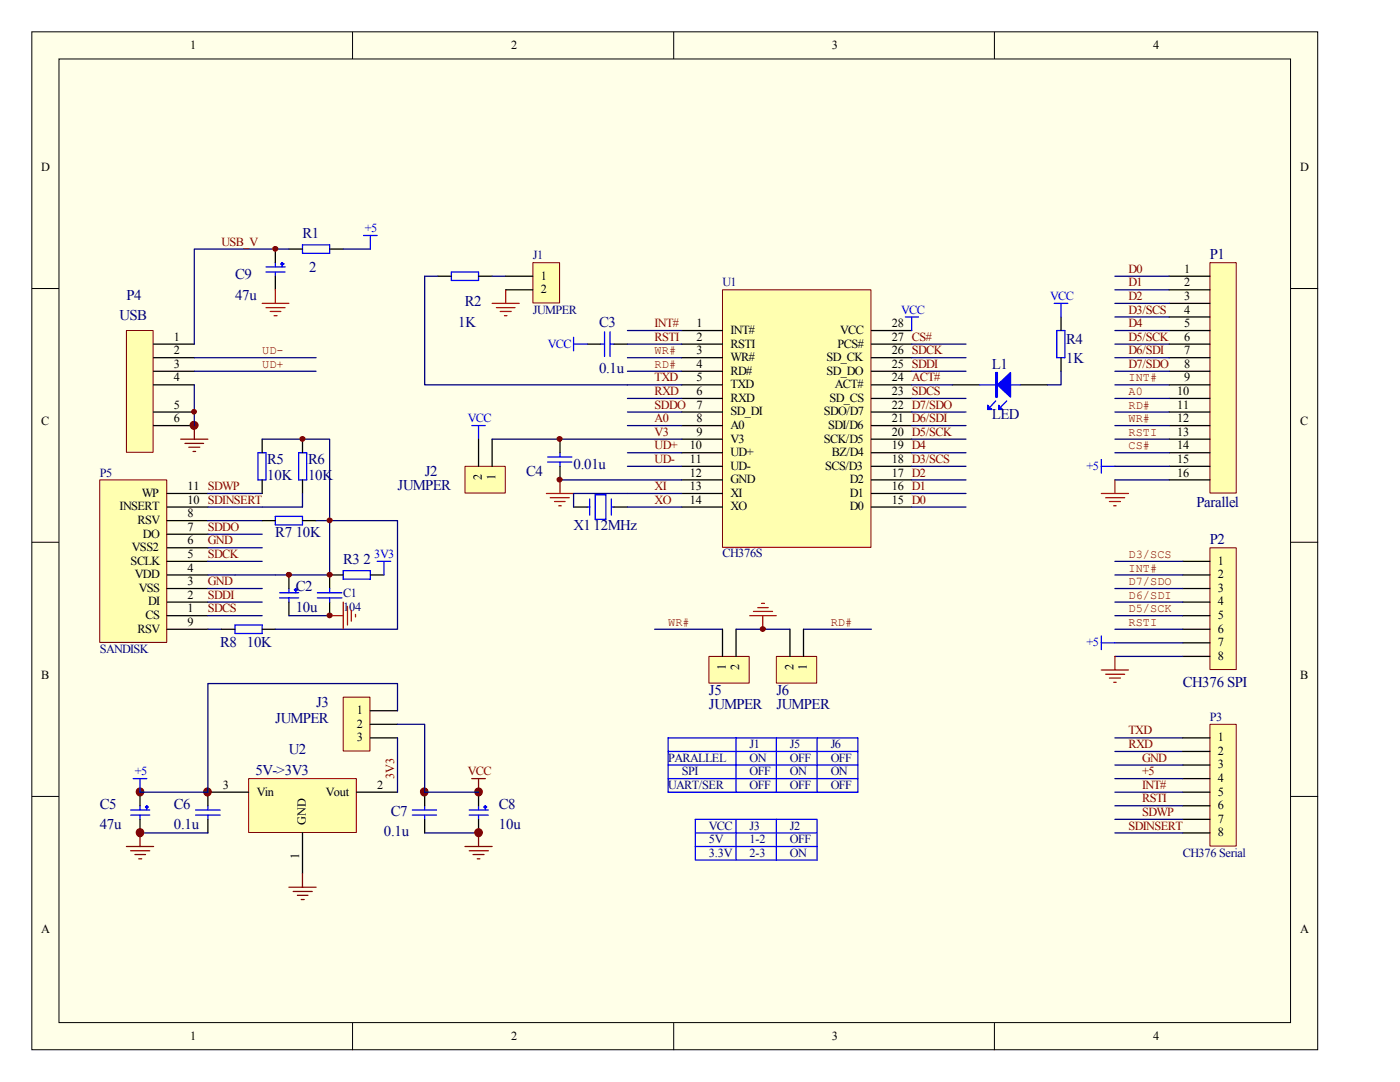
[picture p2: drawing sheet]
<svg xmlns="http://www.w3.org/2000/svg" width="279mm" height="216mm" viewBox="0 0 279 216" stroke-linecap="round" stroke-linejoin="round" font-family="sans-serif">
<path d="M6.3 6.3h256.7v203.2h-256.7z" fill="#ffffe8"/>
<g fill="none" stroke="#000" stroke-width=".2">
<path d="M6.3 6.3h256.7v203.2h-256.7zM11.8 11.8h245.8v192.2h-245.8zM70.4 6.3v5.5M134.5 6.3v5.5M198.5 6.3v5.5M6.3 57.6h5.5M257.6 57.6h5.5M6.3 108.2h5.5M257.6 108.2h5.5M6.3 158.9h5.5M257.6 158.9h5.5M70.4 204.1v5.4"/>
<path d="M134.5 204.1v5.4M198.5 204.1v5.4"/>
</g>
<g fill="none" stroke="#00f" stroke-width=".25">
<path d="M26.1 162.6h3.8M26.1 161.6h3.8M27.9 160.8v.8M27.9 162.6v.9M29 161l.3 .3 .2-.3M29 161h.5M29.3 160.8l-.3 .2M29.3 160.8l.2 .2M29.3 160.8v.8M39 162.6h4.9M39 161.6h4.9M41.5 160.8v.8"/>
<path d="M41.5 162.6v.9"/>
</g>
<path d="M27.9 158.1v2.7M41.5 158.1v2.7M27.9 163.5v2.7M41.5 163.5v2.7" fill="none" stroke="#000" stroke-width=".25"/>
<path d="M25.2 168.9h5.4M26.1 169.8h3.8M26.9 170.5h2.1M27.7 171.4h.6M27.9 166.2v2.7" fill="none" stroke="#800000" stroke-width=".25"/>
<path d="M49.7 155.4h21.4v10.7h-21.4z" fill="#ffffb0"/>
<path d="M49.6 155.4h21.5v10.7h-21.5z" fill="none" stroke="#800000" stroke-width=".2"/>
<path d="M41.5 158.1h8.1M71.2 158.1h8.1M84.8 158.1v2.7M95.5 158.1v2.7M60.4 166.2v8.1M84.8 163.5v2.7M95.5 163.5v2.7" fill="none" stroke="#000" stroke-width=".25"/>
<g fill="none" stroke="#00f" stroke-width=".25">
<path d="M82.3 162.6h4.8M82.3 161.6h4.8M84.8 160.8v.8M84.8 162.6v.9M93.6 162.6h3.9M93.6 161.6h3.9M95.5 160.8v.8M95.5 162.6v.9M96.6 161l.3 .3 .2-.3M96.6 161h.5M96.9 160.8l-.3 .2M96.9 160.8l.2 .2"/>
<path d="M96.9 160.8v.8"/>
</g>
<path d="M94.1 155.4h2.8M95.5 155.4v2.7M57.7 177h5.4M58.5 177.9h3.8M59.4 178.6h2.1M60.1 179.5h.6M60.4 174.3v2.7M92.8 168.9h5.4M93.6 169.8h3.9M94.4 170.5h2.2M95.2 171.4h.6M95.5 166.2v2.7" fill="none" stroke="#800000" stroke-width=".25"/>
<path d="M27.9 166.2h13.6M84.8 166.2h10.7" fill="none" stroke="#000080" stroke-width=".25"/>
<g fill="#800000" stroke="#800000" stroke-width=".2">
<circle cx="84.7" cy="158" r=".77"/>
<circle cx="27.9" cy="158" r=".77"/>
<circle cx="27.9" cy="166.1" r=".77"/>
<circle cx="95.5" cy="158" r=".77"/>
<circle cx="95.5" cy="166.1" r=".77"/>
<circle cx="41.4" cy="158" r=".77"/>
</g>
<path d="M25.3 66h5.3v24.3h-5.3z" fill="#ffffb0"/>
<path d="M25.2 66h5.4v24.3h-5.4z" fill="none" stroke="#800000" stroke-width=".2"/>
<path d="M57.7 49.7h2.7M65.8 49.7h2.7M87.4 55.1h2.7M95.5 55.1h2.7M30.6 68.7h8.2M30.6 71.4h8.2M30.6 74.1h8.2M30.6 76.8h8.2M30.6 82.2h8.2M30.6 84.9h8.2M114.5 101.2h2.7M122.5 101.2h2.7" fill="none" stroke="#000" stroke-width=".25"/>
<path d="M36.1 87.6h5.4M36.9 88.5h3.7M37.7 89.2h2.2M38.5 90.1h.5M38.8 84.9v2.7" fill="none" stroke="#800000" stroke-width=".25"/>
<path d="M60.4 48.9h5.4v1.6h-5.4zM72.6 47h2.7M73.9 47v2.7M90.1 54.3h5.4v1.7h-5.4zM117.7 99.6v3.2M118.8 98.7h2.1v4.9h-2.1zM122 99.6v3.2M117.2 101.2h.5M122 101.2h.5M26.6 155.4h2.7M27.9 155.4v2.7" fill="none" stroke="#00f" stroke-width=".25"/>
<path d="M57.7 49.7h-18.9v19M68.5 49.7h5.4M38.8 71.4h24.3M38.8 74.1h24.3M38.8 76.8v8.1" fill="none" stroke="#000080" stroke-width=".25"/>
<circle cx="38.7" cy="84.9" r=".8" fill="#800000" stroke="#800000" stroke-width=".2"/>
<path d="M100.9 57.8v2.7M98.2 60.5h5.4M99.1 61.4h3.7M99.8 62.1h2.2M100.7 63h.5" fill="none" stroke="#f00" stroke-width=".25"/>
<path d="M241.6 52.5h5.1v45.9h-5.1z" fill="#ffffb0"/>
<path d="M241.5 52.4h5.2v46h-5.2z" fill="none" stroke="#800000" stroke-width=".2"/>
<g fill="none" stroke="#000" stroke-width=".25">
<path d="M233.3 55.1h8.2M233.3 57.8h8.2M233.3 60.5h8.2M233.3 63.2h8.2M233.3 66h8.2M233.3 68.7h8.2M233.3 71.4h8.2M233.3 74.1h8.2M233.3 76.8h8.2M233.3 79.5h8.2M233.3 82.2h8.2M233.3 84.9h8.2"/>
<path d="M233.3 87.6h8.2M233.3 90.3h8.2M233.3 93h8.2M233.3 95.8h8.2"/>
</g>
<path d="M219.8 91.7v2.7M219.8 93h2.7" fill="none" stroke="#00f" stroke-width=".25"/>
<path d="M219.8 98.5h5.4M220.6 99.3h3.9M222.5 95.8v2.7M221.4 100.1h2.2M222.2 100.9h.6" fill="none" stroke="#f00" stroke-width=".25"/>
<g fill="none" stroke="#000080" stroke-width=".25">
<path d="M222.5 55.1h10.8M222.5 57.8h10.8M222.5 79.5h10.8M222.5 76.8h10.8M222.5 74.1h10.8M222.5 60.5h10.8M222.5 63.2h10.8M222.5 66h10.8M222.5 68.7h10.8M222.5 71.4h10.8M222.5 95.8h10.8M222.5 93h10.8"/>
<path d="M222.5 90.3h10.8M222.5 87.6h10.8M222.5 84.9h10.8M222.5 82.2h10.8"/>
</g>
<path d="M241.6 109.4h5.1v24.2h-5.1z" fill="#ffffb0"/>
<path d="M241.5 109.3h5.2v24.3h-5.2z" fill="none" stroke="#800000" stroke-width=".2"/>
<path d="M236.1 112h5.4M236.1 114.7h5.4M236.1 117.4h5.4M236.1 120.1h5.4M236.1 122.9h5.4M236.1 125.6h5.4M236.1 128.3h5.4M236.1 131h5.4" fill="none" stroke="#000" stroke-width=".25"/>
<path d="M222.5 112h13.6M222.5 114.7h13.6M222.5 117.4h13.6M130.6 125.6h13.6M160.4 125.6h13.5M222.5 120.1h13.6M222.5 122.9h13.6M222.5 125.6h13.6M222.5 128.3h13.6M222.5 131h13.6M222.5 147.2h13.6M222.5 149.9h13.6" fill="none" stroke="#000080" stroke-width=".25"/>
<path d="M219.8 126.9v2.7M219.8 128.3h2.7" fill="none" stroke="#00f" stroke-width=".25"/>
<path d="M149.6 122.9h5.3M150.4 122h3.8M151.2 121.2h2.1M152 120.4h.6M152.2 122.9v2.7M219.8 133.7h5.4M220.6 134.5h3.9M221.4 135.3h2.2M222.2 136.1h.6M222.5 131v2.7" fill="none" stroke="#f00" stroke-width=".25"/>
<path d="M141.6 131.1h7.9v5.2h-7.9z" fill="#ffffb0"/>
<path d="M141.5 131h8v5.3h-8z" fill="none" stroke="#800000" stroke-width=".2"/>
<path d="M144.2 125.6v5.4M146.9 125.6v5.4" fill="none" stroke="#000" stroke-width=".25"/>
<path d="M155 131.1h8v5.2h-8z" fill="#ffffb0"/>
<path d="M154.9 131h8.1v5.3h-8.1z" fill="none" stroke="#800000" stroke-width=".2"/>
<path d="M157.6 125.6v5.4M160.4 125.6v5.4" fill="none" stroke="#000" stroke-width=".25"/>
<path d="M146.9 125.6h10.7" fill="none" stroke="#000080" stroke-width=".25"/>
<path d="M68.6 139.2h5.2v10.7h-5.2z" fill="#ffffb0"/>
<path d="M68.5 139.1h5.3v10.8h-5.3z" fill="none" stroke="#800000" stroke-width=".2"/>
<path d="M54.9 49.7v2.7M54.9 55.1v2.7M190.1 76.8h5.4M203.6 76.8h5.4M211.8 63.2v2.8M211.8 71.4v2.7M73.9 141.8h5.4M73.9 144.5h5.4M73.9 147.2h5.4" fill="none" stroke="#000" stroke-width=".25"/>
<path d="M84.8 55.1v21.7h40.4M98.2 55.1h2.7M211.8 74.1v2.7h-2.8M79.3 144.5h5.5v13.6h10.7M79.3 141.8v-5.4h-37.8v21.7h-13.6M79.3 147.2v10.9" fill="none" stroke="#000080" stroke-width=".25"/>
<g fill="none" stroke="#00f" stroke-width=".25">
<path d="M53.1 54.3h3.8M53.1 53.3h3.8M54.9 52.4v.9M54.9 54.3v.8M56 52.7l.3 .2 .3-.2M56 52.7h.6M56.3 52.4l-.3 .3M56.3 52.4l.3 .3M56.3 52.4v.9M195.5 76.8h8.1M210.4 60.5h2.7M210.9 66h1.6v5.4h-1.6z"/>
<path d="M211.8 60.5v2.7M198.7 80l-1 1.1M200.9 80l-1.1 1.1"/>
</g>
<path d="M54.9 57.8v2.7M52.3 60.5h5.4M53.1 61.4h3.8M53.9 62.1h2.1M54.7 63h.6" fill="none" stroke="#f00" stroke-width=".25"/>
<g fill="#00f" stroke="#00f" stroke-width=".25">
<path d="M199.1 76.8l2.6-2.5v4.9z" fill-rule="evenodd"/>
<path d="M198.7 74.3h.4v4.9h-.4z" fill-rule="evenodd"/>
<path d="M197.1 80.9l.9 .8h-.9z" fill-rule="evenodd"/>
<path d="M199.3 80.9l.8 .8h-.8z" fill-rule="evenodd"/>
</g>
<path d="M20 95.8h13.3v32.4h-13.3z" fill="#ffffb0"/>
<path d="M19.9 95.8h13.4v32.4h-13.4z" fill="none" stroke="#800000" stroke-width=".2"/>
<g fill="none" stroke="#000" stroke-width=".25">
<path d="M33.4 98.5h8.1M33.4 117.4h8.1M33.4 114.7h8.1M33.4 112h8.1M33.4 109.3h8.1M33.4 106.6h8.1M33.4 103.9h8.1M33.4 101.2h8.1M65.8 114.7v2.7M33.4 125.6h8.1M33.4 122.9h8.1M33.4 120.1h8.1"/>
<path d="M65.8 120.1v2.8"/>
</g>
<path d="M41.5 98.5h10.8M41.5 117.4h10.8M41.5 114.7h13.4M41.5 112h10.8M41.5 109.3h10.8M41.5 106.6h10.8M41.5 103.9h10.8M41.5 101.2h10.8M41.5 122.9h10.8M41.5 120.1h10.8M41.5 125.6h2.7" fill="none" stroke="#000080" stroke-width=".25"/>
<path d="M63.3 119.3h4.9M63.3 118.3h4.9M65.8 117.4v.9M65.8 119.3v.8" fill="none" stroke="#00f" stroke-width=".25"/>
<path d="M65.8 122.9h2.7M68.5 120.1v5.5M69.3 121v3.7M70.1 121.8v2.2M71 122.6v.5" fill="none" stroke="#f00" stroke-width=".25"/>
<path d="M241.6 144.6h5.1v24.2h-5.1z" fill="#ffffb0"/>
<path d="M241.5 144.5h5.2v24.3h-5.2z" fill="none" stroke="#800000" stroke-width=".2"/>
<path d="M236.1 147.2h5.4M236.1 149.9h5.4M236.1 152.7h5.4M236.1 155.4h5.4M236.1 158.1h5.4M236.1 160.8h5.4M236.1 163.5h5.4M236.1 166.2h5.4" fill="none" stroke="#000" stroke-width=".25"/>
<path d="M222.5 152.7h13.6M222.5 155.4h13.6M222.5 158.1h13.6M222.5 160.8h13.6M222.5 163.5h13.6M222.5 166.2h13.6" fill="none" stroke="#000080" stroke-width=".25"/>
<path d="M106.4 52.5h5.3v8h-5.3z" fill="#ffffb0"/>
<path d="M106.3 52.4h5.4v8.1h-5.4z" fill="none" stroke="#800000" stroke-width=".2"/>
<path d="M100.9 55.1h5.4M100.9 57.8h5.4" fill="none" stroke="#000" stroke-width=".25"/>
<path d="M144.3 57.9h29.5v51.3h-29.5z" fill="#ffffb0"/>
<path d="M144.2 57.8h29.6v51.4h-29.6z" fill="none" stroke="#800000" stroke-width=".2"/>
<g fill="none" stroke="#000" stroke-width=".25">
<path d="M117.2 68.7h2.6M122.5 68.7h2.7M136.1 66h8.1M136.1 68.7h8.1M136.1 71.4h8.1M136.1 74.1h8.1M136.1 76.8h8.1M136.1 79.5h8.1M173.9 66h8M173.9 68.7h8M173.9 71.4h8M173.9 74.1h8"/>
<path d="M173.9 76.8h8M173.9 79.5h8M111.8 87.6v2.7M111.8 93v2.8M136.1 82.2h8.1M136.1 84.9h8.1M136.1 87.6h8.1M136.1 90.3h8.1M136.1 93h8.1M136.1 95.8h8.1M136.1 98.5h8.1M173.9 82.2h8"/>
<path d="M173.9 84.9h8M173.9 87.6h8M173.9 90.3h8M173.9 93h8M173.9 95.8h8M173.9 98.5h8M136.1 101.2h8.1M173.9 101.2h8"/>
</g>
<g fill="none" stroke="#00f" stroke-width=".25">
<path d="M114.5 68.7h2.7M114.5 67.3v2.7M119.8 68.7h.8M120.6 66.2v4.9M121.8 68.7h.7M121.8 66.2v4.9M180.7 63.2h2.6M181.9 63.2v2.8M94.1 84.9h2.8M95.5 84.9v2.7M109.3 92.2h4.8M109.3 91.2h4.8"/>
<path d="M111.8 90.3v.9M111.8 92.2v.8"/>
</g>
<path d="M125.2 68.7h10.9" fill="none" stroke="#000080" stroke-width=".25"/>
<path d="M109.1 98.5h5.4M109.8 99.3h3.8M111.8 95.8v2.7M110.7 100.1h2.1M111.5 100.9h.5" fill="none" stroke="#f00" stroke-width=".25"/>
<path d="M92.9 93.1h7.9v5.3h-7.9z" fill="#ffffb0"/>
<path d="M92.8 93h8v5.4h-8z" fill="none" stroke="#800000" stroke-width=".2"/>
<g fill="none" stroke="#000" stroke-width=".25">
<path d="M52.3 87.6v2.7M52.3 95.8v2.7M60.4 87.6v2.7M60.4 95.8v2.7M95.5 87.6v5.4M98.2 87.6v5.4M52.3 103.9h2.6M57.7 114.7v2.7M60.4 103.9h2.7M65.8 114.7h2.7M73.9 114.7h2.7M44.2 125.6h2.7"/>
<path d="M52.3 125.6h2.6M57.7 120.1v2.8"/>
</g>
<g fill="none" stroke="#000080" stroke-width=".25">
<path d="M84.8 55.1h2.6M125.2 79.5h10.9M125.2 76.8h10.9M125.2 74.1h10.9M125.2 71.4h10.9M125.2 66h10.9M181.9 79.5h10.9M181.9 76.8h8.2M181.9 74.1h10.9M181.9 71.4h10.9M181.9 68.7h10.9M52.3 87.6h13.5v27.1h-10.9"/>
<path d="M60.4 98.5v2.7h-8.1M98.2 87.6h37.9M111.8 95.8h24.3M125.2 93h10.9M125.2 90.3h10.9M125.2 84.9h10.9M125.2 82.2h10.9M136.1 98.5h-21.6v2.7M181.9 87.6h10.9M181.9 95.8h10.9M181.9 93h10.9M181.9 90.3h10.9"/>
<path d="M181.9 84.9h10.9M181.9 82.2h10.9M181.9 98.5h10.9M63.1 103.9h16.2v21.7h-24.4M125.2 101.2h10.9M181.9 101.2h10.9M57.7 122.9h8.1"/>
</g>
<g fill="#800000" stroke="#800000" stroke-width=".2">
<circle cx="111.7" cy="87.6" r=".5"/>
<circle cx="111.7" cy="95.7" r=".5"/>
<circle cx="38.7" cy="82.2" r=".48"/>
<circle cx="55" cy="49.6" r=".5"/>
<circle cx="152.2" cy="125.5" r=".5"/>
<circle cx="57.7" cy="114.7" r=".5"/>
<circle cx="65.8" cy="114.7" r=".5"/>
<circle cx="60.4" cy="87.6" r=".5"/>
<circle cx="65.8" cy="103.8" r=".5"/>
<circle cx="65.8" cy="122.8" r=".5"/>
</g>
<g fill="none" stroke="#00f" stroke-width=".25">
<path d="M51.5 90.3h1.6v5.5h-1.6zM59.6 90.3h1.6v5.5h-1.6zM54.9 103h5.5v1.7h-5.5zM55.8 119.3h3.8M55.8 118.3h3.8M57.7 117.4v.9M57.7 119.3v.8M58.8 117.7l.2 .2 .4-.2M58.8 117.7h.6M59 117.4l-.2 .3M59 117.4l.4 .3M59 117.4v.9"/>
<path d="M68.5 113.9h5.4v1.7h-5.4zM75.3 112h2.7M76.6 112v2.7M46.9 124.7h5.4v1.7h-5.4zM133.3 147.2h37.9v10.9h-37.9zM133.3 152.7h37.9M133.3 155.4h37.9M133.3 149.9h37.9M146.9 147.2v10.9M154.9 147.2v10.9M163.1 147.2v10.9M138.8 163.5h24.3v8.1h-24.3z"/>
<path d="M138.8 166.2h24.3M138.8 168.9h24.3M146.9 163.5v8.1M154.9 163.5v8.1"/>
</g>
<g font-size="3" fill="#000080">
<text x="60.4" y="47.6">R1</text>
<text x="241.5" y="51.6">P1</text>
<text x="25.2" y="59.8">P4</text>
<text x="46.9" y="55.7">C9</text>
<text x="46.9" y="59.8">47u</text>
<text x="61.7" y="54.4">2</text>
<text x="23.9" y="63.8">USB</text>
<text x="91.4" y="65.2">1K</text>
<text x="92.8" y="61.1">R2</text>
<text x="119.5" y="65.2">C3</text>
<text x="212.8" y="68.7">R4</text>
<text x="119.5" y="74.3">0.1u</text>
<text x="198" y="73.6">L1</text>
<text x="212.8" y="72.5">1K</text>
<text x="198" y="83.6">LED</text>
<text x="53.3" y="92.5">R5</text>
<text x="53.3" y="95.8">10K</text>
<text x="61.5" y="92.5">R6</text>
<text x="61.5" y="95.8">10K</text>
<text x="84.8" y="95">J2</text>
<text x="105" y="95">C4</text>
<text x="114.5" y="93.6">0.01u</text>
<text x="79.3" y="97.7">JUMPER</text>
<text x="238.8" y="101.2">Parallel</text>
<text x="54.9" y="107.2">R7</text>
<text x="59" y="107.2">10K</text>
<text x="114.5" y="105.8">X1</text>
<text x="118.4" y="105.8">12MHz</text>
<text x="68.5" y="112.6">R3 2</text>
<text x="241.5" y="108.5">P2</text>
<text x="59" y="118">C2</text>
<text x="59" y="122.1">10u</text>
<text x="43.9" y="129.1">R8</text>
<text x="49.3" y="129.1">10K</text>
<text x="236.1" y="137">CH376 SPI</text>
<text x="63.1" y="141.1">J3</text>
<text x="141.5" y="138.6">J5</text>
<text x="141.5" y="141.6">JUMPER</text>
<text x="154.9" y="138.6">J6</text>
<text x="154.9" y="141.6">JUMPER</text>
<text x="54.9" y="144.3">JUMPER</text>
<text x="51" y="154.6">5V-&gt;3V3</text>
<text x="57.7" y="150.5">U2</text>
<text x="19.9" y="161.4">C5</text>
<text x="34.7" y="161.4">C6</text>
<text x="99.6" y="161.4">C8</text>
<text x="19.9" y="165.4">47u</text>
<text x="34.7" y="165.4">0.1u</text>
<text x="76.6" y="166.8">0.1u</text>
<text x="78" y="162.7">C7</text>
<text x="99.6" y="165.4">10u</text>
</g>
<g font-size="2.5">
<text x="37.9" y="9.7">1</text>
<text x="102" y="9.7">2</text>
<text x="166" y="9.7">3</text>
<text x="230.1" y="9.7">4</text>
<text x="8.2" y="34.1">D</text>
<text x="259.5" y="34.1">D</text>
<text x="107.9" y="55.8">1</text>
<text x="107.9" y="58.5">2</text>
<text x="236.3" y="54.4">1</text>
<text x="236.3" y="57.2">2</text>
<text x="236.3" y="59.9">3</text>
<text x="139" y="65.3">1</text>
<text x="178" y="65.3">28</text>
<text x="236.3" y="62.6">4</text>
<text x="236.3" y="65.3">5</text>
<text x="34.7" y="68">1</text>
<text x="34.7" y="70.7">2</text>
<text x="139" y="68">2</text>
<text x="139" y="70.7">3</text>
<text x="145.8" y="66.6">INT#</text>
<text x="145.8" y="69.3">RSTI</text>
<text x="167.1" y="69.3">PCS#</text>
<text x="167.6" y="66.6">VCC</text>
<text x="178" y="70.7">26 SDCK</text>
<text x="178" y="68">27 CS#</text>
<text x="236.3" y="68">6</text>
<text x="236.3" y="70.7">7</text>
<text x="34.7" y="73.4">3</text>
<text x="34.7" y="76.1">4</text>
<text x="139" y="73.4">4</text>
<text x="139" y="76.1">5</text>
<text x="145.8" y="72.1">WR#</text>
<text x="145.8" y="74.8">RD#</text>
<text x="145.8" y="77.5">TXD</text>
<text x="164.9" y="72.1">SD_CK</text>
<text x="164.9" y="74.8">SD_DO</text>
<text x="166.6" y="77.5">ACT#</text>
<text x="178" y="73.4">25 SDDI</text>
<text x="178" y="76.1">24 ACT#</text>
<text x="236.3" y="73.4">8</text>
<text x="236.3" y="76.1">9</text>
<text x="34.7" y="81.5">5</text>
<text x="139" y="81.5">7</text>
<text x="139" y="78.8">6</text>
<text x="145.8" y="82.9">SD_DI</text>
<text x="145.8" y="80.2">RXD</text>
<text x="164.4" y="82.9">SDO/D7</text>
<text x="165.5" y="80.2">SD_CS</text>
<text x="178" y="81.5">22 D7/SDO</text>
<text x="178" y="78.8">23 SDCS</text>
<text x="234.9" y="78.8">10</text>
<text x="234.9" y="81.5">11</text>
<text x="8.2" y="84.8">C</text>
<text x="34.7" y="84.2">6</text>
<text x="137.7" y="89.7">10</text>
<text x="139" y="84.2">8</text>
<text x="139" y="87">9</text>
<text x="145.8" y="85.6">A0</text>
<text x="145.8" y="88.3">V3</text>
<text x="164.4" y="88.3">SCK/D5</text>
<text x="165.3" y="85.6">SDI/D6</text>
<text x="178" y="87">20 D5/SCK</text>
<text x="178" y="84.2">21 D6/SDI</text>
<text x="178" y="89.7">19 D4</text>
<text x="234.9" y="84.2">12</text>
<text x="234.9" y="87">13</text>
<text x="234.9" y="89.7">14</text>
<text x="259.5" y="84.8">C</text>
<text x="96.2" y="95.8" transform="rotate(-90 96.2 95.8)">2</text>
<text x="98.9" y="95.8" transform="rotate(-90 98.9 95.8)">1</text>
<text x="137.7" y="92.4">11</text>
<text x="137.7" y="95.1">12</text>
<text x="145.8" y="91">UD+</text>
<text x="145.8" y="93.7">UD-</text>
<text x="164.7" y="93.7">SCS/D3</text>
<text x="166" y="91">BZ/D4</text>
<text x="178" y="92.4">18 D3/SCS</text>
<text x="178" y="95.1">17 D2</text>
<text x="234.9" y="92.4">15</text>
<text x="234.9" y="95.1">16</text>
<text x="23.9" y="101.9">INSERT</text>
<text x="28.3" y="99.1">WP</text>
<text x="37.4" y="100.5">10 SDINSERT</text>
<text x="37.4" y="97.8">11 SDWP</text>
<text x="137.7" y="100.5">14</text>
<text x="137.7" y="97.8">13</text>
<text x="145.8" y="96.4">GND</text>
<text x="145.8" y="101.9">XO</text>
<text x="145.8" y="99.1">XI</text>
<text x="169.6" y="96.4">D2</text>
<text x="169.6" y="99.1">D1</text>
<text x="169.6" y="101.9">D0</text>
<text x="178" y="97.8">16 D1</text>
<text x="178" y="100.5">15 D0</text>
<text x="27.4" y="104.6">RSV</text>
<text x="28.5" y="107.3">DO</text>
<text x="37.4" y="105.9">7</text>
<text x="37.4" y="103.2">8</text>
<text x="26.1" y="112.7">SCLK</text>
<text x="26.3" y="110">VSS2</text>
<text x="37.4" y="111.3">5</text>
<text x="37.4" y="108.6">6</text>
<text x="243.1" y="112.7">1</text>
<text x="26.9" y="115.4">VDD</text>
<text x="27.7" y="118.1">VSS</text>
<text x="37.4" y="119.5">2</text>
<text x="37.4" y="116.8">3</text>
<text x="37.4" y="114">4</text>
<text x="243.1" y="115.4">2</text>
<text x="243.1" y="118.1">3</text>
<text x="29" y="123.5">CS</text>
<text x="29.5" y="120.8">DI</text>
<text x="37.4" y="124.9">9</text>
<text x="37.4" y="122.2">1</text>
<text x="243.1" y="120.8">4</text>
<text x="243.1" y="123.5">5</text>
<text x="27.4" y="126.2">RSV</text>
<text x="243.1" y="126.2">6</text>
<text x="243.1" y="128.9">7</text>
<text x="243.1" y="131.7">8</text>
<text x="8.2" y="135.5">B</text>
<text x="144.9" y="133.7" transform="rotate(-90 144.9 133.7)">1</text>
<text x="147.5" y="133.7" transform="rotate(-90 147.5 133.7)">2</text>
<text x="158.3" y="133.7" transform="rotate(-90 158.3 133.7)">2</text>
<text x="161" y="133.7" transform="rotate(-90 161 133.7)">1</text>
<text x="259.5" y="135.5">B</text>
<text x="71.2" y="142.5">1</text>
<text x="71.2" y="145.2">2</text>
<text x="71.2" y="147.9">3</text>
<text x="243.1" y="147.9">1</text>
<text x="243.1" y="150.6">2</text>
<text x="243.1" y="153.3">3</text>
<text x="44.4" y="157.4">3</text>
<text x="51.2" y="158.8">Vin</text>
<text x="65" y="158.8">Vout</text>
<text x="75.3" y="157.4">2</text>
<text x="243.1" y="156">4</text>
<text x="243.1" y="158.8">5</text>
<text x="243.1" y="161.5">6</text>
<text x="61" y="164.6" transform="rotate(-90 61 164.6)">GND</text>
<text x="243.1" y="164.2">7</text>
<text x="243.1" y="166.9">8</text>
<text x="59.7" y="171.4" transform="rotate(-90 59.7 171.4)">1</text>
<text x="8.2" y="186.1">A</text>
<text x="259.5" y="186.1">A</text>
<text x="37.9" y="207.5">1</text>
<text x="102" y="207.5">2</text>
<text x="166" y="207.5">3</text>
<text x="230.1" y="207.5">4</text>
</g>
<g font-size="2.5" fill="#00f">
<text x="72.8" y="46.3">+5</text>
<text x="209.5" y="59.9">VCC</text>
<text x="179.8" y="62.6">VCC</text>
<text x="109.3" y="69.3">VCC</text>
<text x="93.4" y="84.2">VCC</text>
<text x="216.8" y="93.7">+5</text>
<text x="74.7" y="111.3">3V3</text>
<text x="216.8" y="128.9">+5</text>
<text x="26.9" y="154.7">+5</text>
</g>
<g font-size="2.5" fill="#800000">
<text x="44.2" y="49">USB_V</text>
<text x="225.2" y="54.4">D0</text>
<text x="225.2" y="57.2">D1</text>
<text x="225.2" y="59.9">D2</text>
<text x="130.6" y="65.3">INT#</text>
<text x="225.2" y="62.6">D3/SCS</text>
<text x="225.2" y="65.3">D4</text>
<text x="130.6" y="68">RSTI</text>
<text x="225.2" y="68">D5/SCK</text>
<text x="225.2" y="70.7">D6/SDI</text>
<text x="130.6" y="76.1">TXD</text>
<text x="225.2" y="73.4">D7/SDO</text>
<text x="130.6" y="78.8">RXD</text>
<text x="130.6" y="81.5">SDDO</text>
<text x="130.6" y="89.7">UD+</text>
<text x="130.6" y="87">V3</text>
<text x="130.6" y="84.2">A0</text>
<text x="130.6" y="92.4">UD-</text>
<text x="130.6" y="97.8">XI</text>
<text x="130.6" y="100.5">XO</text>
<text x="41.5" y="105.9">SDDO</text>
<text x="41.5" y="108.6">GND</text>
<text x="41.5" y="111.3">SDCK</text>
<text x="41.5" y="119.5">SDDI</text>
<text x="41.5" y="116.8">GND</text>
<text x="41.5" y="122.2">SDCS</text>
<text x="225.2" y="146.6">TXD</text>
<text x="225.2" y="149.3">RXD</text>
<text x="78.7" y="155.4" transform="rotate(-90 78.7 155.4)">3V3</text>
<text x="93.4" y="154.7">VCC</text>
<text x="227.9" y="152">GND</text>
<text x="227.9" y="154.7">+5</text>
<text x="227.9" y="157.4">INT#</text>
<text x="227.9" y="160.1">RSTI</text>
<text x="225.2" y="165.5">SDINSERT</text>
<text x="227.9" y="162.8">SDWP</text>
</g>
<g font-size="2.5" fill="#000080">
<text x="106.3" y="51.7">J1</text>
<text x="144.2" y="57.2">U1</text>
<text x="106.3" y="62.6">JUMPER</text>
<text x="19.9" y="95.1">P5</text>
<text x="144.2" y="111.1">CH376S</text>
<text x="68.5" y="119.2">C1</text>
<text x="68.5" y="121.9">104</text>
<text x="19.9" y="130.3">SANDISK</text>
<text x="241.5" y="143.8">P3</text>
<text x="149.6" y="149.3">J1</text>
<text x="157.6" y="149.3">J5</text>
<text x="165.8" y="149.3">J6</text>
<text x="133.3" y="152">PARALLEL</text>
<text x="136.1" y="154.7">SPI</text>
<text x="149.6" y="152">ON</text>
<text x="149.6" y="154.7">OFF</text>
<text x="157.6" y="154.7">ON</text>
<text x="157.6" y="152">OFF</text>
<text x="165.8" y="154.7">ON</text>
<text x="165.8" y="152">OFF</text>
<text x="133.3" y="157.4">UART/SER</text>
<text x="149.6" y="157.4">OFF</text>
<text x="157.6" y="157.4">OFF</text>
<text x="165.8" y="157.4">OFF</text>
<text x="141.5" y="165.5">VCC</text>
<text x="149.6" y="165.5">J3</text>
<text x="157.6" y="165.5">J2</text>
<text x="141.5" y="168.2">5V</text>
<text x="141.5" y="170.9">3.3V</text>
<text x="149.6" y="168.2">1-2</text>
<text x="149.6" y="170.9">2-3</text>
<text x="157.6" y="168.2">OFF</text>
<text x="157.6" y="170.9">ON</text>
<text x="236.1" y="170.9">CH376 Serial</text>
</g>
<g font-size="2.4" fill="#800000">
<text x="52.3" y="70.7">UD-</text>
<text x="130.6" y="70.7">WR#</text>
<text x="52.3" y="73.4">UD+</text>
<text x="130.6" y="73.4">RD#</text>
<text x="225.2" y="76.1">INT#</text>
<text x="225.2" y="81.5">RD#</text>
<text x="225.2" y="78.8">A0</text>
<text x="225.2" y="87">RSTI</text>
<text x="225.2" y="84.2">WR#</text>
<text x="225.2" y="89.7">CS#</text>
<text x="225.2" y="111.3">D3/SCS</text>
<text x="225.2" y="116.8">D7/SDO</text>
<text x="225.2" y="119.5">D6/SDI</text>
<text x="225.2" y="114">INT#</text>
<text x="133.4" y="124.9">WR#</text>
<text x="165.8" y="124.9">RD#</text>
<text x="225.2" y="124.9">RSTI</text>
<text x="225.2" y="122.2">D5/SCK</text>
</g>
</svg>
